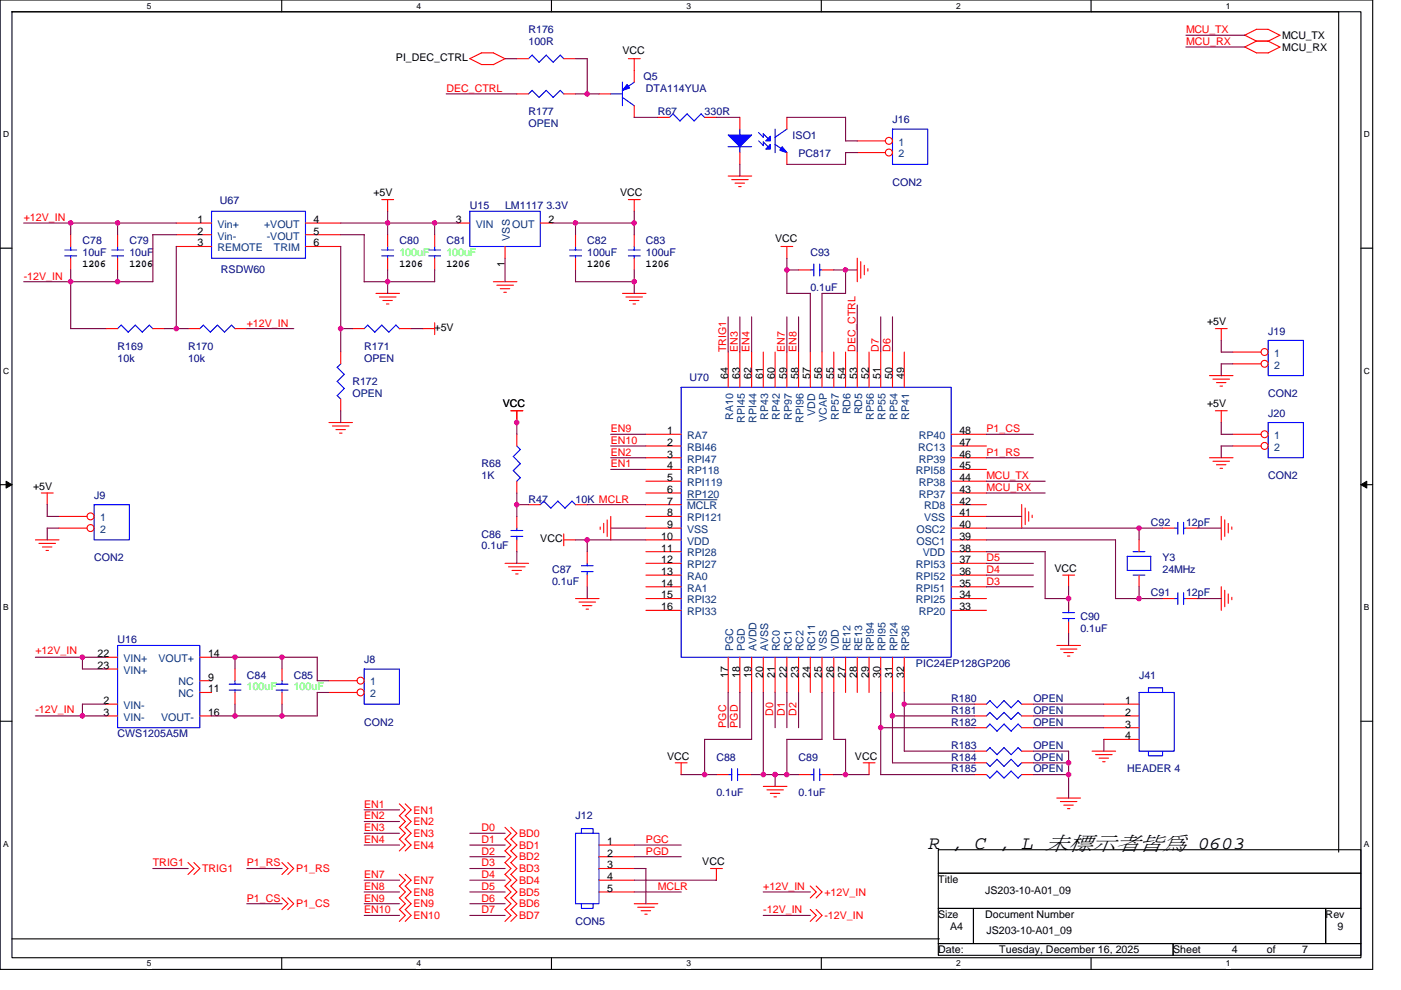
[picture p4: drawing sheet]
<svg xmlns="http://www.w3.org/2000/svg" width="297mm" height="210mm" viewBox="0 0 297 210" stroke-linecap="round" stroke-linejoin="round" font-family="sans-serif">
<path d="M0 0h291v205.6h-291zM2.5 2.5h286v200.6h-286z" fill="none" stroke="#000" stroke-width=".23"/>
<g fill="#fff">
<path d="M31.1 .3h1v1.9h-1z"/>
<path d="M31.1 203.4h1v2h-1z"/>
</g>
<path d="M59.7 0v2.5M59.7 203.1v2.5" fill="none" stroke="#000" stroke-width=".23"/>
<g fill="#fff">
<path d="M88.3 .3h1v1.9h-1z"/>
<path d="M88.3 203.4h1v2h-1z"/>
</g>
<path d="M116.9 0v2.5M116.9 203.1v2.5" fill="none" stroke="#000" stroke-width=".23"/>
<g fill="#fff">
<path d="M145.5 .3h1v1.9h-1z"/>
<path d="M145.5 203.4h1v2h-1z"/>
</g>
<path d="M174.1 0v2.5M174.1 203.1v2.5" fill="none" stroke="#000" stroke-width=".23"/>
<g fill="#fff">
<path d="M202.7 .3h1v1.9h-1z"/>
<path d="M202.7 203.4h1v2h-1z"/>
</g>
<path d="M231.3 0v2.5M231.3 203.1v2.5" fill="none" stroke="#000" stroke-width=".23"/>
<g fill="#fff">
<path d="M259.9 .3h1v1.9h-1z"/>
<path d="M259.9 203.4h1v2h-1z"/>
<path d="M.7 27.6h1.3v1.9h-1.3z"/>
<path d="M289.2 27.6h1.3v1.9h-1.3z"/>
<path d="M.7 77.7h1.3v2h-1.3z"/>
<path d="M289.2 77.7h1.3v2h-1.3z"/>
</g>
<path d="M0 52.6h2.5M288.5 52.6h2.5" fill="none" stroke="#000" stroke-width=".23"/>
<g fill="#fff">
<path d="M.7 127.9h1.2v2h-1.2z"/>
<path d="M289.2 127.9h1.2v2h-1.2z"/>
</g>
<path d="M0 102.8h2.5M288.5 102.8h2.5" fill="none" stroke="#000" stroke-width=".23"/>
<path d="M1.3 102.1l1.2 .7-1.2 .7zM288.5 102.8l1.3-.7v1.4z" fill="#000" stroke="#000" stroke-width=".21"/>
<g fill="#fff">
<path d="M.7 178h1.2v2h-1.2z"/>
<path d="M289.2 178h1.2v2h-1.2z"/>
</g>
<path d="M2.5 2.5h281.3v178.2M0 153h2.5M288.5 153h2.5M2.5 199.1h196.7M198.9 180.2h89.6v5h-89.6zM198.9 185.2h89.6v7.5h-89.6zM198.9 192.7h7.5v7.4h-7.5zM206.4 192.7h74.7v7.4h-74.7zM281.1 192.7h7.4v7.4h-7.4zM198.9 200.1h49.8v2.5h-49.8zM248.7 200.1h39.8v2.5h-39.8z" fill="none" stroke="#000" stroke-width=".23"/>
<g fill="none" stroke="#f00" stroke-width=".23">
<path d="M99.6 12.4l2.5 1.3h2.5M102.1 11.2h2.5M102.1 11.2l-2.5 1.2M104.6 11.2l2.5 1.3M107.1 12.4l-2.5 1.3M109.6 12.4h2.5M109.6 19.9h2.5M119.5 12.4h2.5M119.5 19.9h2.5M127 19.9h2.5M133.2 12.4h2.5M134.5 12.4v5"/>
<path d="M263.9 7.5l2.5 1.2h2.5l2.5 1.3-2.5 1.2M263.9 9.9l2.5 1.3h2.5M263.9 7.5l2.5-1.3h2.5l2.5 1.3-2.5 1.2M266.4 8.7l-2.5 1.3M134.5 22.4v2.5M139.4 24.9h2.5M149.4 24.9h2.5M154.4 37.3h5M155.1 38.1h3.5M155.8 38.8h2.1M156.6 39.6h.5M156.9 24.9v2.5"/>
<path d="M156.9 32.4v2.5M166.8 24.9v2.5M166.8 32.4v2.5M181.8 29.9h5.9M181.8 32.4h5.9M15 49.8v2.5M15 54.8v2.5M24.9 49.8v2.5M24.9 54.8v2.5M37.4 52.3h7.4M37.4 47.3h7.4M37.4 49.8h7.4"/>
<path d="M64.8 52.3h7.4M64.8 47.3h7.4M64.8 49.8h7.4M80.9 42.3h2.6M82.2 49.8v2.5M82.2 54.8v2.5M82.2 42.3v2.5M92.2 49.8v2.5M92.2 54.8v2.5M97.1 47.3h2.5M104.6 59.8h5M107.1 52.3v2.5"/>
<path d="M114.6 47.3h2.4M122 49.8v2.5M122 54.8v2.5M133.2 42.3h2.5M134.5 42.3v2.5M134.5 49.8v2.5M134.5 54.8v2.5M165.6 52.3h2.5M166.8 52.3v2.5M169.3 57.3h2.5M174.3 57.3h2.5M181.8 54.8v5"/>
<path d="M182.5 55.5v3.5M183.3 56.3v2M184 57v.5M22.5 69.7h2.4M32.4 69.7h2.5M39.9 69.7h2.5M49.8 69.7h2.5M72.2 74.7v2.5M74.7 69.7h2.5M79.7 62.2h5M80.5 63h3.5M81.2 63.7h2"/>
<path d="M81.9 64.5h.6M84.7 69.7h2.5M89.6 69.7h2.6M92.2 68.5v2.5M105.3 60.5h3.6M106.1 61.2h2M106.8 62h.6M132 62.2h5M132.7 63h3.5M133.5 63.7h2M134.2 64.5h.5M154.4 74.7v7.4"/>
<path d="M156.9 74.7v7.4M159.4 74.7v7.4M161.8 74.7v7.4M164.3 74.7v7.4M166.8 74.7v7.4M169.3 74.7v7.4M171.8 74.7v7.4M174.3 74.7v7.4M176.8 74.7v7.4M179.3 74.7v7.4M181.8 74.7v7.4M184.3 74.7v7.4"/>
<path d="M186.7 74.7v7.4M189.2 74.7v7.4M191.7 74.7v7.4M256.4 79.7h5M257.7 69.7h2.5M258.9 69.7v2.5M261.4 74.7h6M261.4 77.2h6M69.7 89.6h5M70.5 90.4h3.5M71.2 91.1h2M72 91.9h.5"/>
<path d="M72.2 84.6v2.5M108.3 87.1h2.5M109.6 87.1v2.5M109.6 92.1v2.5M136.9 97.1h7.5M136.9 92.1h7.5M136.9 94.6h7.5M136.9 99.6h7.5M201.7 97.1h7.4M201.7 92.1h7.4M201.7 94.6h7.4M201.7 99.6h7.4"/>
<path d="M256.4 97.1h5M257.2 97.8h3.5M257.2 80.4h3.5M257.7 87.1h2.5M257.9 98.6h2M257.9 81.2h2M258.7 99.3h.5M258.7 81.9h.5M258.9 87.1v2.5M261.4 92.1h6M261.4 94.6h6M7.5 114.5h5"/>
<path d="M8.3 115.3h3.5M8.8 104.6h2.5M9 116h2M9.8 116.8h.5M10 104.6v2.5M12.5 112h6M12.5 109.5h6M107.1 119.5h5M109.6 102.1v2.5M109.6 109.5v2.5M109.6 114.5v2.5M112.1 107h2.5"/>
<path d="M119.5 114.5h2.5M119.5 113.2v2.6M122 107h2.5M124.5 117v2.5M127.3 111.8v.5M128 111v2M128.7 110.3v3.5M129.5 109.5v5M136.9 104.6h7.5M136.9 114.5h7.5M136.9 119.5h7.5M136.9 112h7.5"/>
<path d="M136.9 102.1h7.5M136.9 107h7.5M136.9 109.5h7.5M136.9 117h7.5M201.7 104.6h7.4M201.7 114.5h7.4M201.7 119.5h7.4M201.7 112h7.4M201.7 102.1h7.4M201.7 107h7.4M201.7 109.5h7.4M201.7 117h7.4"/>
<path d="M216.6 107v5M217.4 107.8v3.5M218.1 108.5v2.1M218.8 109.3v.5M241.5 114.5v2.5M246.5 112h2.5M251.5 112h2.5M258.9 109.5v5M259.7 110.3v3.5M260.4 111v2M261.2 111.8v.5M22.5 139.4h2.4"/>
<path d="M42.4 139.4h2.4M107.8 120.2h3.5M108.6 121h2M109.3 121.7h.6M122 127h5M122.8 127.7h3.5M123.5 128.5h2M124.3 129.2h.5M124.5 122v2.5M136.9 122h7.5M136.9 127h7.5M136.9 124.5h7.5"/>
<path d="M136.9 129.5h7.5M154.4 139.4v7.5M156.9 139.4v7.5M159.4 139.4v7.5M161.8 139.4v7.5M164.3 139.4v7.5M166.8 139.4v7.5M169.3 139.4v7.5M171.8 139.4v7.5M174.3 139.4v7.5M176.8 139.4v7.5M179.3 139.4v7.5"/>
<path d="M181.8 139.4v7.5M184.3 139.4v7.5M186.7 139.4v7.5M189.2 139.4v7.5M191.7 139.4v7.5M201.7 122h7.4M201.7 127h7.4M201.7 124.5h7.4M201.7 129.5h7.4M224.1 136.9h5M224.8 137.7h3.5M225.3 122h2.5"/>
<path d="M225.5 138.4h2.1M226.3 139.1h.5M226.6 127v2.5M226.6 131.9v2.5M226.6 122v2.5M241.5 122v2.5M246.5 127h2.5M251.5 127h2.5M258.9 124.4v5.1M259.7 125.2v3.5M260.4 126v2M261.2 126.7v.5"/>
<path d="M22.5 149.4h2.4M22.5 151.8h2.4M22.5 141.9h2.4M42.4 144.4h2.4M42.4 146.9h2.4M42.4 151.8h2.4M49.8 141.9v2.5M49.8 146.9v2.5M59.8 141.9v2.5M59.8 146.9v2.5M69.7 144.4h6M69.7 146.9h6"/>
<path d="M206.6 159.3h2.5M206.6 154.3h2.5M206.6 149.4h2.5M206.6 151.8h2.5M216.6 159.3h2.5M216.6 154.3h2.5M216.6 149.4h2.5M216.6 151.8h2.5M231.5 159.3h5M234 154.3h7.5M234 149.4h7.5M234 151.8h7.5"/>
<path d="M234 156.8h7.5M84.7 173l1.2 1.2-1.2 1.3M84.7 175.5l1.2 1.2-1.2 1.3 1.2 1.2-1.2 1.3M84.7 170.5l1.2 1.3-1.2 1.2M85.9 173l1.3 1.2-1.3 1.3M85.9 175.5l1.3 1.2-1.3 1.3 1.3 1.2-1.3 1.3M85.9 170.5l1.3 1.3-1.3 1.2M107.1 175.5l1.2 1.2-1.2 1.3 1.2 1.2-1.2 1.3M108.3 175.5l1.3 1.2-1.3 1.3 1.3 1.2-1.3 1.3M127 179.2h7.5M143.2 161.8h2.5M144.4 161.8v2.5"/>
<path d="M151.9 164.3h2.5M156.9 164.3h2.5M161.8 166.8h5.1M162.6 167.5h3.5M163.3 168.3h2M164.1 169h.5M169.3 164.3h2.5M174.3 164.3h2.5M183 161.8h2.5M184.3 161.8v2.5M206.6 161.8h2.5M206.6 164.3h2.5"/>
<path d="M216.6 161.8h2.5M216.6 164.3h2.5M224.1 169.3h5M224.8 170h3.5M225.5 170.8h2.1M226.3 171.5h.5M232.3 160.1h3.5M233 160.8h2M233.8 161.6h.5M39.9 182.9l1.2 1.3-1.2 1.3M41.1 182.9l1.3 1.3-1.3 1.3M59.8 190.4l1.2 1.3-1.2 1.2"/>
<path d="M59.8 182.9l1.2 1.3-1.2 1.3M61 190.4l1.3 1.3-1.3 1.2M61 182.9l1.3 1.3-1.3 1.3M84.7 187.9l1.2 1.3-1.2 1.3M84.7 185.4l1.2 1.3-1.2 1.3M84.7 190.4l1.2 1.3-1.2 1.2M84.7 192.9l1.2 1.3-1.2 1.2M85.9 187.9l1.3 1.3-1.3 1.3M85.9 185.4l1.3 1.3-1.3 1.3M85.9 190.4l1.3 1.3-1.3 1.2M85.9 192.9l1.3 1.3-1.3 1.2M107.1 192.9l1.2 1.3-1.2 1.2"/>
<path d="M107.1 180.4l1.2 1.3-1.2 1.3M107.1 182.9l1.2 1.3-1.2 1.3 1.2 1.2-1.2 1.3M107.1 190.4l1.2 1.3-1.2 1.2M107.1 187.9l1.2 1.3-1.2 1.3M108.3 192.9l1.3 1.3-1.3 1.2M108.3 180.4l1.3 1.3-1.3 1.3M108.3 182.9l1.3 1.3-1.3 1.3 1.3 1.2-1.3 1.3M108.3 190.4l1.3 1.3-1.3 1.2M108.3 187.9l1.3 1.3-1.3 1.3M127 184.2h7.5M127 181.7h7.5M127 186.7h7.5"/>
<path d="M127 189.2h7.5M134.5 191.7h5M135.2 192.4h3.5M135.9 193.2h2M136.7 193.9h.5M150.6 184.2h2.6M151.9 184.2v2.5M171.8 187.9l1.3 1.3-1.3 1.3M171.8 192.9l1.3 1.3-1.3 1.2M173 187.9l1.3 1.3-1.3 1.3M173 192.9l1.3 1.3-1.3 1.2"/>
<circle cx="188.5" cy="29.9" r=".74"/>
<circle cx="188.5" cy="32.4" r=".74"/>
<circle cx="268.1" cy="77.2" r=".74"/>
<circle cx="268.1" cy="74.7" r=".74"/>
<circle cx="268.1" cy="94.6" r=".74"/>
<circle cx="268.1" cy="92.1" r=".74"/>
<circle cx="19.2" cy="112" r=".74"/>
<circle cx="19.2" cy="109.5" r=".74"/>
<circle cx="76.5" cy="144.4" r=".74"/>
<circle cx="76.5" cy="146.9" r=".74"/>
</g>
<g fill="none" stroke="#00f" stroke-width=".23">
<path d="M112.8 11.7l1.5 1.5M112.8 19.2l1.5 1.5M112.8 11.7l-.7 .7M112.8 19.2l-.7 .7M115.8 11.7l1.5 1.5M115.8 11.7l-1.5 1.5M115.8 19.2l-1.5 1.5M118.8 11.7l.7 .8M118.8 19.2l.7 .7M118.8 11.7l-1.5 1.5M118.8 19.2l-1.5 1.5-1.5-1.5M129.5 19.9h2.5"/>
<path d="M132 17.4v5M134.5 17.4l-2.6 1.8M131.9 20.6l2.6 1.8M142.7 24.1l-.8 .8M145.7 24.1l-1.5 1.6-1.5-1.5M148.7 24.2l.7 .7M148.7 24.1l-1.5 1.6-1.5-1.5M154.4 31.1h5M156.9 27.4v1.3M156.9 31.1v1.3M160.8 29.9l1 1v-.8l1 1M160.8 28.1l1 1"/>
<path d="M161.8 28.4l1 1M161.8 28.4v.7M164.3 30.6l2.5 1.8M164.3 27.4v5M166.9 27.4l-2.6 1.7M189.2 27.4h7.5v7.5h-7.5zM13.7 53h2.6M13.7 54.3h2.6M15 52.3v.7M15 54.3v.5M23.7 53h2.5M23.7 54.3h2.5"/>
<path d="M24.9 52.3v.7M24.9 54.3v.5M44.8 44.8h20v10h-20zM80.9 53h2.6M80.9 54.3h2.6M82.2 52.3v.7M82.2 54.3v.5M90.9 53h2.5M90.9 54.3h2.5M92.2 52.3v.7M92.2 54.3v.5M99.6 44.8h15v7.5h-15z"/>
<path d="M120.8 53h2.5M120.8 54.3h2.5M122 52.3v.7M122 54.3v.5M133.2 53h2.5M133.2 54.3h2.5M134.5 52.3v.7M134.5 54.3v.5M171.8 57.3h.8M172.5 56v2.5M173.8 57.3h.5M173.8 56v2.5"/>
<path d="M31.7 69l.7 .7M31.7 68.9l-1.5 1.6-1.5-1.6-1.5 1.6-1.5-1.6-.8 .8M43.1 69l1.5 1.5M43.1 68.9l-.7 .8M49.8 69.7l-.7-.8-1.5 1.6-1.5-1.6-1.5 1.5M71.5 77.9l1.5 1.5-1.5 1.5M72.3 77.2l-.8 .7M77.2 69.7l.8-.8 1.5 1.6 1.5-1.6 1.5 1.6M84.7 69.7l-.7-.8-1.6 1.5M268.9 72.2h7.4v7.5h-7.4zM71.5 80.9l1.5 1.5M71.5 83.9l.7 .7"/>
<path d="M73 82.4l-1.5 1.5M108.8 99.8l1.5 1.5M109.6 94.6l.7 .8M110.3 95.3l-1.5 1.6 1.5 1.5M110.3 98.3l-1.5 1.5M144.4 82.1h57.3v57.3h-57.3zM268.9 89.6h7.4v7.5h-7.4zM20 107h7.4v7.5h-7.4zM108.3 113.8h2.5M108.3 112.5h2.5M109.6 112v.5M109.6 113.7v.8"/>
<path d="M110.3 101.3l-.7 .8M115.3 106.3l1.5 1.5M115.3 106.3l-.7 .7M118.3 106.3l1.5 1.5M118.3 106.3l-1.5 1.5M121.3 106.3l.7 .8M121.3 106.3l-1.5 1.5M123.3 120h2.5M124.5 119.5v.5M239 118h5v3h-5zM240.2 117h2.5M249 112h.7"/>
<path d="M249.7 110.8v2.5M250.9 112h.6M250.9 110.8v2.5M24.9 136.9h17.5v17.4h-17.5zM123.3 121.2h2.5M124.5 121.2v.8M225.3 131.2h2.5M225.3 129.9h2.5M226.6 129.5v.5M226.6 131.2v.7M240.2 122h2.5M249 127h.7"/>
<path d="M249.7 125.7v2.5M250.9 127h.6M250.9 125.7v2.5M48.6 145.1h2.5M48.6 146.4h2.5M49.8 144.4v.7M49.8 146.3v.6M58.5 145.1h2.6M58.5 146.4h2.6M59.8 144.4v.7M59.8 146.3v.6M77.2 141.9h7.5v7.5h-7.5z"/>
<path d="M209.9 153.6l-.8 .7M209.9 158.6l-.8 .7M209.9 148.6l-.8 .8M209.9 151.1l-.8 .7M212.9 153.6l1.5 1.5M212.9 158.6l1.5 1.5M212.9 148.6l1.5 1.5M212.9 151.1l1.5 1.5M212.9 153.6l-1.5 1.5-1.5-1.5M212.9 158.6l-1.5 1.5-1.5-1.5M212.9 148.6l-1.5 1.5-1.5-1.5M212.9 151.1l-1.5 1.5-1.5-1.5"/>
<path d="M215.9 153.6l.7 .8M215.9 158.6l.7 .7M215.9 148.6l.7 .8M215.9 151.1l.7 .8M215.9 153.6l-1.5 1.5M215.9 158.6l-1.5 1.5M215.9 148.6l-1.5 1.5M215.9 151.1l-1.5 1.5M241.5 146.9h7.5v12.4h-7.5zM243.5 146.9v-1h3v1M243.5 159.3v1h3v-1M122 176.7h5v15h-5z"/>
<path d="M123.3 176.7v-1h2.4v1M154.4 164.3h.7M155.1 163v2.6M156.4 164.3h.5M156.4 163v2.6M171.8 164.3h.8M172.5 163v2.6M173.8 164.3h.5M173.8 163v2.6M209.1 161.8l.8 .8M209.1 164.3l.8 .7M211.4 161l1.4 1.6 1.6-1.5"/>
<path d="M211.4 163.5l1.4 1.6 1.6-1.5M211.4 161.1l-1.5 1.5M211.4 163.6l-1.5 1.5M214.4 161l1.4 1.6 .8-.8M214.4 163.5l1.4 1.6 .8-.8M123.3 191.7v1h2.4v-1"/>
</g>
<path d="M145.7 106h6.3" fill="none" stroke="#004080" stroke-width=".21"/>
<g fill="#00f" stroke="#00f" stroke-width=".23">
<path d="M133 17.9l.5 .8-1.5 .5z" fill-rule="evenodd"/>
<path d="M154.4 28.6h5l-2.5 2.5z" fill-rule="evenodd"/>
<path d="M162.3 29.9l1-1v1z" fill-rule="evenodd"/>
<path d="M162.3 31.6l1-1v1z" fill-rule="evenodd"/>
<path d="M165.8 31.1l1 1.3-1.5-.5z" fill-rule="evenodd"/>
</g>
<g fill="none" stroke="#800040" stroke-width=".23">
<path d="M94.6 19.9h15M107.1 12.4h2.5M122 12.4h2.5v7.5M127 19.9h-5M251.4 7.5h12.5M251.4 10h12.5M134.4 24.9h5M151.9 24.9h5M156.9 34.8v2.5M166.8 24.9h12.5M179.3 32.4h2.5M179.3 24.9v5h2.5"/>
<path d="M179.3 32.3v2.6h-12.5M5 59.8h27.4M5 47.3h32.4M15 47.3v2.5M15 57.2v12.5M24.9 47.3v2.5M24.9 57.2v2.6M37.4 49.8h-5v10M37.4 52.3v17.4M72.2 49.8h5v10M72.2 52.3v22.4M72.2 47.3h24.9"/>
<path d="M82.2 44.8v5M82.2 57.2v5M92.2 47.3v2.5M92.2 57.2v2.6h-15M107.1 54.8v5M122 57.2v2.6h12.5M122 47.3v2.5M134.5 47.3h-17.5M134.5 44.8v5M134.5 57.2v5M166.8 57.3h2.5M166.8 54.8v7.4h5v12.5"/>
<path d="M176.8 57.3h5M179.3 57.2v5h-5v12.5M15 69.7h7.5M34.9 69.7h5M52.3 69.7h10M72.2 69.7h2.5M87.1 69.7h2.6M154.4 67.2v7.5M156.9 67.2v7.5M159.4 67.2v7.5M166.8 67.2v7.5M169.3 67.2v7.5"/>
<path d="M181.8 64.7v10M186.7 67.2v7.5M189.2 67.2v7.5M258.9 72.2v2.5h2.5M261.4 77.2h-2.5v2.5M72.2 87.1v2.5M109.6 89.6v2.5M129.5 92.1h7.4M129.5 94.6h7.4M129.5 97.1h7.4M129.5 99.6h7.4M209.1 92.1h10"/>
<path d="M209.1 97.1h10M258.9 94.6h2.5M258.9 89.6v2.5h2.5M258.9 94.6v2.5M10 109.5h2.5M10 112h2.5M10 112v2.5M10 107v2.5M109.6 107h2.5M109.6 104.5v5M109.6 117v2.5M122 114.5h14.9"/>
<path d="M124.5 107h12.4M124.5 114.5v2.5M129.5 112h7.4M209.1 119.5h10M209.1 102.1h12.5M209.1 104.6h12.5M209.1 117h12.5M209.1 112h37.4M209.1 109.5h7.5M209.1 114.5h27.4v12.5h10M221.6 117v10M241.5 112v2.5"/>
<path d="M253.9 112h5M7.5 139.4h15M17.5 139.4v2.5M44.8 139.4h22.5v5h2.4M49.8 139.4v2.5M59.8 139.4v2.5M124.5 124.4v2.6M209.1 122h10M209.1 124.5h10M221.6 127h5M226.6 124.4v5.1M226.6 134.4v2.5"/>
<path d="M241.5 124.4v2.6M253.9 127h5M7.5 151.8h15M17.5 141.9h5M17.5 149.4h5M17.5 149.3v2.5M49.8 149.3v2.5M59.8 149.3v2.5M69.7 146.9h-2.4v4.9h-22.5M149.4 156.8v7.5M154.4 146.9v7.4M156.9 146.9v7.4"/>
<path d="M159.4 146.9v9.9h-10M161.8 146.9v17.4M164.3 146.9v7.4M166.8 146.9v7.4M166.8 156.8v7.5M169.3 146.9v7.4M174.3 146.9v9.9h-7.5M176.8 146.9v9.9h2.5M179.3 156.8v7.5M186.7 154.3h19.9M186.7 146.9v17.4h20M189.2 151.8h17.4"/>
<path d="M189.2 146.9v14.9h17.5M191.7 149.4h15M191.7 146.9v12.4h15M219.1 151.8h15M219.1 149.4h15M219.1 159.3h7.5M219.1 154.3h15M226.6 159.3v10M234 156.8v2.5M77.2 179.2h7.5M77.2 176.7h7.5M77.2 174.2h7.5"/>
<path d="M77.2 171.8h7.5M99.6 179.2h7.5M99.6 176.7h7.5M134.5 179.2h9.9M144.4 164.3h7.5M159.3 164.3h10M164.3 164.3v2.5M176.8 164.3h7.5M219.1 164.3h7.5M219.1 161.8h7.5M32.4 184.2h7.5M52.3 191.7h7.5"/>
<path d="M52.3 184.2h7.5M77.2 186.7h7.5M77.2 189.2h7.5M77.2 191.7h7.5M77.2 194.2h7.5M99.6 181.7h7.5M99.6 186.7h7.5M99.6 189.2h7.5M99.6 191.7h7.5M99.6 194.2h7.5M99.6 184.2h7.5M134.5 181.7h9.9"/>
<path d="M134.5 186.7h17.4M134.5 189.2h9.9M134.5 184.2h2.5l-.1 7.5M161.8 189.2h10M161.8 194.2h10"/>
</g>
<g fill="#f0f" stroke="#f0f" stroke-width=".23">
<circle cx="92.1" cy="47.3" r=".49"/>
<circle cx="24.9" cy="47.3" r=".49"/>
<circle cx="24.9" cy="59.7" r=".49"/>
<circle cx="15" cy="59.7" r=".49"/>
<circle cx="15" cy="47.3" r=".49"/>
<circle cx="82.2" cy="47.3" r=".49"/>
<circle cx="134.4" cy="47.3" r=".49"/>
<circle cx="17.5" cy="139.4" r=".49"/>
<circle cx="17.5" cy="151.8" r=".49"/>
<circle cx="49.8" cy="139.4" r=".49"/>
<circle cx="59.8" cy="139.4" r=".49"/>
<circle cx="59.8" cy="151.8" r=".49"/>
<circle cx="49.8" cy="151.8" r=".49"/>
<circle cx="134.4" cy="59.7" r=".49"/>
<circle cx="122" cy="47.3" r=".49"/>
<circle cx="82.2" cy="59.7" r=".49"/>
<circle cx="37.4" cy="69.7" r=".49"/>
<circle cx="72.2" cy="69.7" r=".49"/>
<circle cx="124.5" cy="19.9" r=".49"/>
<circle cx="166.8" cy="57.3" r=".49"/>
<circle cx="179.3" cy="57.3" r=".49"/>
<circle cx="109.5" cy="89.6" r=".49"/>
<circle cx="109.6" cy="107" r=".49"/>
<circle cx="241.5" cy="112" r=".49"/>
<circle cx="124.5" cy="114.5" r=".49"/>
<circle cx="226.6" cy="126.9" r=".5"/>
<circle cx="241.5" cy="126.9" r=".49"/>
<circle cx="161.8" cy="164.3" r=".49"/>
<circle cx="166.8" cy="164.3" r=".49"/>
<circle cx="149.4" cy="164.3" r=".49"/>
<circle cx="164.3" cy="164.3" r=".5"/>
<circle cx="179.3" cy="164.3" r=".49"/>
<circle cx="191.7" cy="149.3" r=".49"/>
<circle cx="226.6" cy="161.8" r=".49"/>
<circle cx="226.6" cy="164.3" r=".5"/>
<circle cx="189.2" cy="151.8" r=".5"/>
<circle cx="186.7" cy="154.3" r=".49"/>
</g>
<text font-size="4" x="196.7" y="180">R , C , L 未標示者皆為 0603</text>
<g font-size="2.2" fill="#000080">
<text x="112.1" y="7">R176</text>
<text x="112.1" y="9.5">100R</text>
<text x="136.5" y="17">Q5</text>
<text x="136.9" y="19.5">DTA114YUA</text>
<text x="112.1" y="24.4">R177</text>
<text x="112.1" y="26.9">OPEN</text>
<text x="139.4" y="24.4">R67</text>
<text x="149.4" y="24.4">330R</text>
<text x="168.1" y="29.4">ISO1</text>
<text x="189.2" y="26.2">J16</text>
<text x="169.3" y="33.4">PC817</text>
<text x="189.2" y="39.4">CON2</text>
<text x="46.6" y="43.4">U67</text>
<text x="99.6" y="44.4">U15</text>
<text x="107.1" y="44.4">LM1117 3.3V</text>
<text x="17.5" y="51.8">C78</text>
<text x="27.4" y="51.8">C79</text>
<text x="84.7" y="51.8">C80</text>
<text x="94.6" y="51.8">C81</text>
<text x="124.5" y="51.8">C82</text>
<text x="136.9" y="51.8">C83</text>
<text x="17.5" y="54.3">10uF</text>
<text x="27.4" y="54.3">10uF</text>
<text x="46.8" y="57.8">RSDW60</text>
<text x="124.5" y="54.3">100uF</text>
<text x="136.9" y="54.3">100uF</text>
<text x="171.8" y="54.3">C93</text>
<text x="171.8" y="61.8">0.1uF</text>
<text x="268.9" y="71">J19</text>
<text x="24.9" y="74.2">R169</text>
<text x="24.9" y="76.7">10k</text>
<text x="39.9" y="74.2">R170</text>
<text x="39.9" y="76.7">10k</text>
<text x="77.2" y="74.2">R171</text>
<text x="77.2" y="76.7">OPEN</text>
<text x="74.7" y="81.7">R172</text>
<text x="146.2" y="80.7">U70</text>
<text x="74.7" y="84.2">OPEN</text>
<text x="268.9" y="84.2">CON2</text>
<text x="268.9" y="88.4">J20</text>
<text x="102.1" y="99.1">R68</text>
<text x="102.1" y="101.6">1K</text>
<text x="268.9" y="101.6">CON2</text>
<text x="20" y="105.8">J9</text>
<text x="112.1" y="106.6">R47</text>
<text x="122" y="106.6">10K MCLR</text>
<text x="244" y="111.6">C92</text>
<text x="251.5" y="111.6">12pF</text>
<text x="20" y="119">CON2</text>
<text x="102.1" y="114">C86</text>
<text x="102.1" y="116.5">0.1uF</text>
<text x="246.5" y="119">Y3</text>
<text x="117" y="121.5">C87</text>
<text x="117" y="124">0.1uF</text>
<text x="246.5" y="121.5">24MHz</text>
<text x="229.1" y="131.5">C90</text>
<text x="244" y="126.5">C91</text>
<text x="251.5" y="126.5">12pF</text>
<text x="24.9" y="136.5">U16</text>
<text x="229.1" y="134">0.1uF</text>
<text x="52.3" y="143.9">C84</text>
<text x="62.3" y="143.9">C85</text>
<text x="77.2" y="140.7">J8</text>
<text x="194.2" y="141.4">PIC24EP128GP206</text>
<text x="241.5" y="143.9">J41</text>
<text x="201.7" y="148.9">R180</text>
<text x="219.1" y="148.9">OPEN</text>
<text x="77.2" y="153.9">CON2</text>
<text x="201.7" y="153.9">R182</text>
<text x="201.7" y="151.4">R181</text>
<text x="219.1" y="153.9">OPEN</text>
<text x="219.1" y="151.4">OPEN</text>
<text x="24.9" y="156.4">CWS1205A5M</text>
<text x="151.9" y="161.4">C88</text>
<text x="169.3" y="161.4">C89</text>
<text x="201.7" y="158.9">R183</text>
<text x="201.7" y="161.4">R184</text>
<text x="219.1" y="158.9">OPEN</text>
<text x="219.1" y="161.4">OPEN</text>
<text x="201.7" y="163.8">R185</text>
<text x="219.1" y="163.8">OPEN</text>
<text x="239" y="163.8">HEADER 4</text>
<text x="122" y="173.8">J12</text>
<text x="151.9" y="168.8">0.1uF</text>
<text x="169.3" y="168.8">0.1uF</text>
<text x="122" y="196.2">CON5</text>
</g>
<g font-size="2.2">
<text x="132" y="11.5">VCC</text>
<text x="271.9" y="8.3">MCU_TX</text>
<text x="271.9" y="10.8">MCU_RX</text>
<text x="83.9" y="13">PI_DEC_CTRL</text>
<text x="79.2" y="41.6">+5V</text>
<text x="131.5" y="41.6">VCC</text>
<text x="41.9" y="47.3">1</text>
<text x="66.5" y="47.3">4</text>
<text x="96.6" y="47.3">3</text>
<text x="116.3" y="47.3">2</text>
<text x="41.9" y="49.8">2</text>
<text x="41.9" y="52.3">3</text>
<text x="66.5" y="49.8">5</text>
<text x="66.5" y="52.3">6</text>
<text x="164.3" y="51.3">VCC</text>
<text x="17.5" y="56.7">1206</text>
<text x="27.4" y="56.7">1206</text>
<text x="84.7" y="56.7">1206</text>
<text x="94.6" y="56.7">1206</text>
<text x="107.1" y="56.6" transform="rotate(-90 107.1 56.6)">1</text>
<text x="124.5" y="56.7">1206</text>
<text x="136.9" y="56.7">1206</text>
<text x="92.2" y="70.3">+5V</text>
<text x="255.9" y="69">+5V</text>
<text x="154.4" y="80.4" transform="rotate(-90 154.4 80.4)">64</text>
<text x="156.8" y="80.4" transform="rotate(-90 156.8 80.4)">63</text>
<text x="159.3" y="80.4" transform="rotate(-90 159.3 80.4)">62</text>
<text x="161.8" y="80.4" transform="rotate(-90 161.8 80.4)">61</text>
<text x="164.3" y="80.4" transform="rotate(-90 164.3 80.4)">60</text>
<text x="166.8" y="80.4" transform="rotate(-90 166.8 80.4)">59</text>
<text x="169.3" y="80.4" transform="rotate(-90 169.3 80.4)">58</text>
<text x="171.8" y="80.4" transform="rotate(-90 171.8 80.4)">57</text>
<text x="174.3" y="80.4" transform="rotate(-90 174.3 80.4)">56</text>
<text x="176.8" y="80.4" transform="rotate(-90 176.8 80.4)">55</text>
<text x="179.3" y="80.4" transform="rotate(-90 179.3 80.4)">54</text>
<text x="181.7" y="80.4" transform="rotate(-90 181.7 80.4)">53</text>
<text x="184.2" y="80.4" transform="rotate(-90 184.2 80.4)">52</text>
<text x="186.7" y="80.4" transform="rotate(-90 186.7 80.4)">51</text>
<text x="189.2" y="80.4" transform="rotate(-90 189.2 80.4)">50</text>
<text x="191.7" y="80.4" transform="rotate(-90 191.7 80.4)">49</text>
<text x="106.6" y="86.4">VCC</text>
<text x="255.9" y="86.4">+5V</text>
<text x="141.4" y="92.1">1</text>
<text x="141.4" y="94.6">2</text>
<text x="203.4" y="94.6">47</text>
<text x="203.4" y="92.1">48</text>
<text x="141.4" y="97.1">3</text>
<text x="141.4" y="99.5">4</text>
<text x="203.4" y="99.5">45</text>
<text x="203.4" y="97.1">46</text>
<text x="7" y="103.8">+5V</text>
<text x="141.4" y="102">5</text>
<text x="141.4" y="104.5">6</text>
<text x="141.4" y="107">7</text>
<text x="203.4" y="107">42</text>
<text x="203.4" y="104.5">43</text>
<text x="203.4" y="102">44</text>
<text x="141.4" y="109.5">8</text>
<text x="141.4" y="112">9</text>
<text x="203.4" y="112">40</text>
<text x="203.4" y="109.5">41</text>
<text x="114.6" y="115">VCC</text>
<text x="140.2" y="114.5">10</text>
<text x="140.2" y="117">11</text>
<text x="140.2" y="119.5">12</text>
<text x="203.4" y="119.5">37</text>
<text x="203.4" y="117">38</text>
<text x="203.4" y="114.5">39</text>
<text x="140.2" y="122">13</text>
<text x="140.2" y="124.4">14</text>
<text x="203.4" y="124.4">35</text>
<text x="203.4" y="122">36</text>
<text x="223.6" y="121.3">VCC</text>
<text x="140.2" y="126.9">15</text>
<text x="140.2" y="129.4">16</text>
<text x="203.4" y="129.4">33</text>
<text x="203.4" y="126.9">34</text>
<text x="20.7" y="141.9">23</text>
<text x="20.7" y="139.4">22</text>
<text x="44.1" y="139.4">14</text>
<text x="154.4" y="143.7" transform="rotate(-90 154.4 143.7)">17</text>
<text x="156.8" y="143.7" transform="rotate(-90 156.8 143.7)">18</text>
<text x="159.3" y="143.7" transform="rotate(-90 159.3 143.7)">19</text>
<text x="161.8" y="143.7" transform="rotate(-90 161.8 143.7)">20</text>
<text x="164.3" y="143.7" transform="rotate(-90 164.3 143.7)">21</text>
<text x="166.8" y="143.7" transform="rotate(-90 166.8 143.7)">22</text>
<text x="169.3" y="143.7" transform="rotate(-90 169.3 143.7)">23</text>
<text x="171.8" y="143.7" transform="rotate(-90 171.8 143.7)">24</text>
<text x="174.3" y="143.7" transform="rotate(-90 174.3 143.7)">25</text>
<text x="176.8" y="143.7" transform="rotate(-90 176.8 143.7)">26</text>
<text x="179.3" y="143.7" transform="rotate(-90 179.3 143.7)">27</text>
<text x="181.7" y="143.7" transform="rotate(-90 181.7 143.7)">28</text>
<text x="184.2" y="143.7" transform="rotate(-90 184.2 143.7)">29</text>
<text x="186.7" y="143.7" transform="rotate(-90 186.7 143.7)">30</text>
<text x="189.2" y="143.7" transform="rotate(-90 189.2 143.7)">31</text>
<text x="191.7" y="143.7" transform="rotate(-90 191.7 143.7)">32</text>
<text x="21.9" y="149.3">2</text>
<text x="44.1" y="146.9">11</text>
<text x="44.1" y="144.4">9</text>
<text x="238.5" y="149.3">1</text>
<text x="21.9" y="151.8">3</text>
<text x="44.1" y="151.8">16</text>
<text x="238.5" y="151.8">2</text>
<text x="238.5" y="154.3">3</text>
<text x="141.4" y="161.1">VCC</text>
<text x="181.3" y="161.1">VCC</text>
<text x="238.5" y="156.8">4</text>
<text x="128.7" y="179.2">1</text>
<text x="128.7" y="181.7">2</text>
<text x="128.7" y="184.2">3</text>
<text x="148.9" y="183.5">VCC</text>
<text x="128.7" y="186.7">4</text>
<text x="128.7" y="189.2">5</text>
<text x="198.9" y="187.2">Title</text>
<text x="208.9" y="189.7">JS203-10-A01_09</text>
<text x="198.9" y="194.7">Size</text>
<text x="201.4" y="197.2">A4</text>
<text x="208.9" y="194.7">Document Number</text>
<text x="281.1" y="194.7">Rev</text>
<text x="283.6" y="197.2">9</text>
<text x="198.9" y="202.2">Date:</text>
<text x="209.1" y="198.2">JS203-10-A01_09</text>
<text x="211.9" y="202.2">Tuesday, December 16, 2025</text>
<text x="248.7" y="202.2">Sheet</text>
<text x="261.2" y="202.2">4</text>
<text x="268.6" y="202.2">of</text>
<text x="276.1" y="202.2">7</text>
</g>
<g font-size="2.2" fill="#f00">
<text x="251.5" y="7">MCU_TX</text>
<text x="251.5" y="9.5">MCU_RX</text>
<text x="94.6" y="19.5">DEC_CTRL</text>
<text x="5" y="46.8">+12V_IN</text>
<text x="5" y="59.3">-12V_IN</text>
<text x="52.3" y="69.3">+12V_IN</text>
<text x="154" y="74.7" transform="rotate(-90 154 74.7)">TRIG1</text>
<text x="156.5" y="74.7" transform="rotate(-90 156.5 74.7)">EN3</text>
<text x="158.9" y="74.7" transform="rotate(-90 158.9 74.7)">EN4</text>
<text x="166.4" y="74.7" transform="rotate(-90 166.4 74.7)">EN7</text>
<text x="168.9" y="74.7" transform="rotate(-90 168.9 74.7)">EN8</text>
<text x="181.4" y="74.7" transform="rotate(-90 181.4 74.7)">DEC_CTRL</text>
<text x="186.3" y="74.7" transform="rotate(-90 186.3 74.7)">D7</text>
<text x="188.8" y="74.7" transform="rotate(-90 188.8 74.7)">D6</text>
<text x="129.5" y="91.7">EN9</text>
<text x="129.5" y="94.1">EN10</text>
<text x="209.1" y="91.7">P1_CS</text>
<text x="129.5" y="96.6">EN2</text>
<text x="129.5" y="99.1">EN1</text>
<text x="209.1" y="96.6">P1_RS</text>
<text x="209.1" y="101.6">MCU_TX</text>
<text x="209.1" y="104.1">MCU_RX</text>
<text x="209.1" y="119">D5</text>
<text x="209.1" y="121.5">D4</text>
<text x="209.1" y="124">D3</text>
<text x="7.5" y="138.7">+12V_IN</text>
<text x="7.5" y="151.2">-12V_IN</text>
<text x="154" y="154.3" transform="rotate(-90 154 154.3)">PGC</text>
<text x="156.5" y="154.3" transform="rotate(-90 156.5 154.3)">PGD</text>
<text x="163.9" y="151.8" transform="rotate(-90 163.9 151.8)">D0</text>
<text x="166.4" y="151.8" transform="rotate(-90 166.4 151.8)">D1</text>
<text x="168.9" y="151.8" transform="rotate(-90 168.9 151.8)">D2</text>
<text x="77.2" y="173.8">EN2</text>
<text x="77.2" y="171.3">EN1</text>
<text x="87.7" y="172.6">EN1</text>
<text x="77.2" y="178.8">EN4</text>
<text x="77.2" y="176.3">EN3</text>
<text x="87.7" y="175">EN2</text>
<text x="87.7" y="177.5">EN3</text>
<text x="102.1" y="178.8">D1</text>
<text x="102.1" y="176.3">D0</text>
<text x="110.1" y="177.5">BD0</text>
<text x="136.9" y="178.8">PGC</text>
<text x="32.4" y="183.7">TRIG1</text>
<text x="42.9" y="185">TRIG1</text>
<text x="52.3" y="183.7">P1_RS</text>
<text x="62.8" y="185">P1_RS</text>
<text x="87.7" y="180">EN4</text>
<text x="102.1" y="181.3">D2</text>
<text x="102.1" y="183.7">D3</text>
<text x="110.1" y="180">BD1</text>
<text x="110.1" y="182.5">BD2</text>
<text x="110.1" y="185">BD3</text>
<text x="136.9" y="181.3">PGD</text>
<text x="52.3" y="191.2">P1_CS</text>
<text x="77.2" y="186.2">EN7</text>
<text x="77.2" y="188.7">EN8</text>
<text x="77.2" y="191.2">EN9</text>
<text x="87.7" y="190">EN8</text>
<text x="87.7" y="187.5">EN7</text>
<text x="102.1" y="191.2">D6</text>
<text x="102.1" y="186.2">D4</text>
<text x="102.1" y="188.7">D5</text>
<text x="110.1" y="187.5">BD4</text>
<text x="110.1" y="190">BD5</text>
<text x="139.4" y="188.7">MCLR</text>
<text x="161.8" y="188.7">+12V_IN</text>
<text x="174.8" y="190">+12V_IN</text>
<text x="62.8" y="192.5">P1_CS</text>
<text x="77.2" y="193.7">EN10</text>
<text x="87.7" y="192.5">EN9</text>
<text x="87.7" y="194.9">EN10</text>
<text x="102.1" y="193.7">D7</text>
<text x="110.1" y="194.9">BD7</text>
<text x="110.1" y="192.5">BD6</text>
<text x="161.8" y="193.7">-12V_IN</text>
<text x="174.8" y="194.9">-12V_IN</text>
</g>
<g font-size="2.2" fill="#004080">
<text x="190.5" y="30.9">1</text>
<text x="190.5" y="33.4">2</text>
<text x="46.1" y="48.3">Vin+</text>
<text x="46.1" y="50.8">Vin-</text>
<text x="46.1" y="53.3">REMOTE</text>
<text x="56" y="48.3">+VOUT</text>
<text x="56.6" y="50.8">-VOUT</text>
<text x="58.1" y="53.3">TRIM</text>
<text x="100.9" y="48.3">VIN</text>
<text x="108.1" y="51" transform="rotate(-90 108.1 51)">VSS</text>
<text x="108.6" y="48.3">OUT</text>
<text x="270.1" y="75.7">1</text>
<text x="270.1" y="78.2">2</text>
<text x="155.4" y="89" transform="rotate(-90 155.4 89)">RA10</text>
<text x="157.9" y="89.7" transform="rotate(-90 157.9 89.7)">RPI45</text>
<text x="160.4" y="89.7" transform="rotate(-90 160.4 89.7)">RPI44</text>
<text x="162.9" y="89" transform="rotate(-90 162.9 89)">RP43</text>
<text x="165.4" y="89" transform="rotate(-90 165.4 89)">RP42</text>
<text x="167.9" y="89" transform="rotate(-90 167.9 89)">RP97</text>
<text x="170.3" y="89.7" transform="rotate(-90 170.3 89.7)">RPI96</text>
<text x="172.8" y="88.2" transform="rotate(-90 172.8 88.2)">VDD</text>
<text x="175.3" y="89.5" transform="rotate(-90 175.3 89.5)">VCAP</text>
<text x="177.8" y="89" transform="rotate(-90 177.8 89)">RP57</text>
<text x="180.3" y="87.9" transform="rotate(-90 180.3 87.9)">RD6</text>
<text x="182.8" y="87.9" transform="rotate(-90 182.8 87.9)">RD5</text>
<text x="185.3" y="89" transform="rotate(-90 185.3 89)">RP56</text>
<text x="187.8" y="89" transform="rotate(-90 187.8 89)">RP55</text>
<text x="190.3" y="89" transform="rotate(-90 190.3 89)">RP54</text>
<text x="192.8" y="89" transform="rotate(-90 192.8 89)">RP41</text>
<text x="145.7" y="93.1">RA7</text>
<text x="145.7" y="95.6">RBI46</text>
<text x="194.7" y="95.6">RC13</text>
<text x="194.8" y="93.1">RP40</text>
<text x="270.1" y="93.1">1</text>
<text x="270.1" y="95.6">2</text>
<text x="145.7" y="98.1">RPI47</text>
<text x="145.7" y="100.6">RP118</text>
<text x="194.2" y="100.6">RPI58</text>
<text x="194.8" y="98.1">RP39</text>
<text x="145.7" y="103.1">RPI119</text>
<text x="145.7" y="105.6">RP120</text>
<text x="194.8" y="105.6">RP37</text>
<text x="194.8" y="103.1">RP38</text>
<text x="21.2" y="110.6">1</text>
<text x="21.2" y="113">2</text>
<text x="145.7" y="108.1">MCLR</text>
<text x="145.7" y="110.6">RPI121</text>
<text x="145.7" y="113">VSS</text>
<text x="194.3" y="113">OSC2</text>
<text x="195.9" y="110.6">VSS</text>
<text x="195.9" y="108.1">RD8</text>
<text x="145.7" y="115.5">VDD</text>
<text x="145.7" y="118">RPI28</text>
<text x="194.3" y="115.5">OSC1</text>
<text x="195.7" y="118">VDD</text>
<text x="145.7" y="120.5">RPI27</text>
<text x="145.7" y="123">RA0</text>
<text x="145.7" y="125.5">RA1</text>
<text x="194.2" y="125.5">RPI51</text>
<text x="194.2" y="123">RPI52</text>
<text x="194.2" y="120.5">RPI53</text>
<text x="145.7" y="128">RPI32</text>
<text x="145.7" y="130.5">RPI33</text>
<text x="194.2" y="128">RPI25</text>
<text x="194.8" y="130.5">RP20</text>
<text x="26.2" y="142.9">VIN+</text>
<text x="26.2" y="140.4">VIN+</text>
<text x="33.6" y="140.4">VOUT+</text>
<text x="155.4" y="138.2" transform="rotate(-90 155.4 138.2)">PGC</text>
<text x="157.9" y="138.2" transform="rotate(-90 157.9 138.2)">PGD</text>
<text x="160.4" y="138.2" transform="rotate(-90 160.4 138.2)">AVDD</text>
<text x="162.9" y="138.2" transform="rotate(-90 162.9 138.2)">AVSS</text>
<text x="165.4" y="138.2" transform="rotate(-90 165.4 138.2)">RC0</text>
<text x="167.9" y="138.2" transform="rotate(-90 167.9 138.2)">RC1</text>
<text x="170.3" y="138.2" transform="rotate(-90 170.3 138.2)">RC2</text>
<text x="172.8" y="138.2" transform="rotate(-90 172.8 138.2)">RC11</text>
<text x="175.3" y="138.2" transform="rotate(-90 175.3 138.2)">VSS</text>
<text x="177.8" y="138.2" transform="rotate(-90 177.8 138.2)">VDD</text>
<text x="180.3" y="138.2" transform="rotate(-90 180.3 138.2)">RE12</text>
<text x="182.8" y="138.2" transform="rotate(-90 182.8 138.2)">RE13</text>
<text x="185.3" y="138.2" transform="rotate(-90 185.3 138.2)">RPI94</text>
<text x="187.8" y="138.2" transform="rotate(-90 187.8 138.2)">RPI95</text>
<text x="190.3" y="138.2" transform="rotate(-90 190.3 138.2)">RPI24</text>
<text x="192.8" y="138.2" transform="rotate(-90 192.8 138.2)">RP36</text>
<text x="37.9" y="147.9">NC</text>
<text x="37.9" y="145.4">NC</text>
<text x="78.5" y="145.4">1</text>
<text x="78.5" y="147.9">2</text>
<text x="26.2" y="150.4">VIN-</text>
<text x="26.2" y="152.9">VIN-</text>
<text x="34.2" y="152.9">VOUT-</text>
</g>
<g font-size="2.2" fill="#0f0">
<text x="84.7" y="54.3">100uF</text>
<text x="94.6" y="54.3">100uF</text>
<text x="52.3" y="146.4">100uF</text>
<text x="62.3" y="146.4">100uF</text>
</g>
<g font-size="1.8">
<text x="31.1" y="1.8">5</text>
<text x="88.3" y="1.8">4</text>
<text x="145.5" y="1.8">3</text>
<text x="202.7" y="1.8">2</text>
<text x="259.9" y="1.8">1</text>
<text x=".7" y="29.1">D</text>
<text x="289.2" y="29.1">D</text>
<text x=".7" y="79.3">C</text>
<text x="289.2" y="79.3">C</text>
<text x=".7" y="129.5">B</text>
<text x="289.2" y="129.5">B</text>
<text x=".7" y="179.6">A</text>
<text x="289.2" y="179.6">A</text>
<text x="31.1" y="205">5</text>
<text x="88.3" y="205">4</text>
<text x="145.5" y="205">3</text>
<text x="202.7" y="205">2</text>
<text x="259.9" y="205">1</text>
</g>
</svg>
